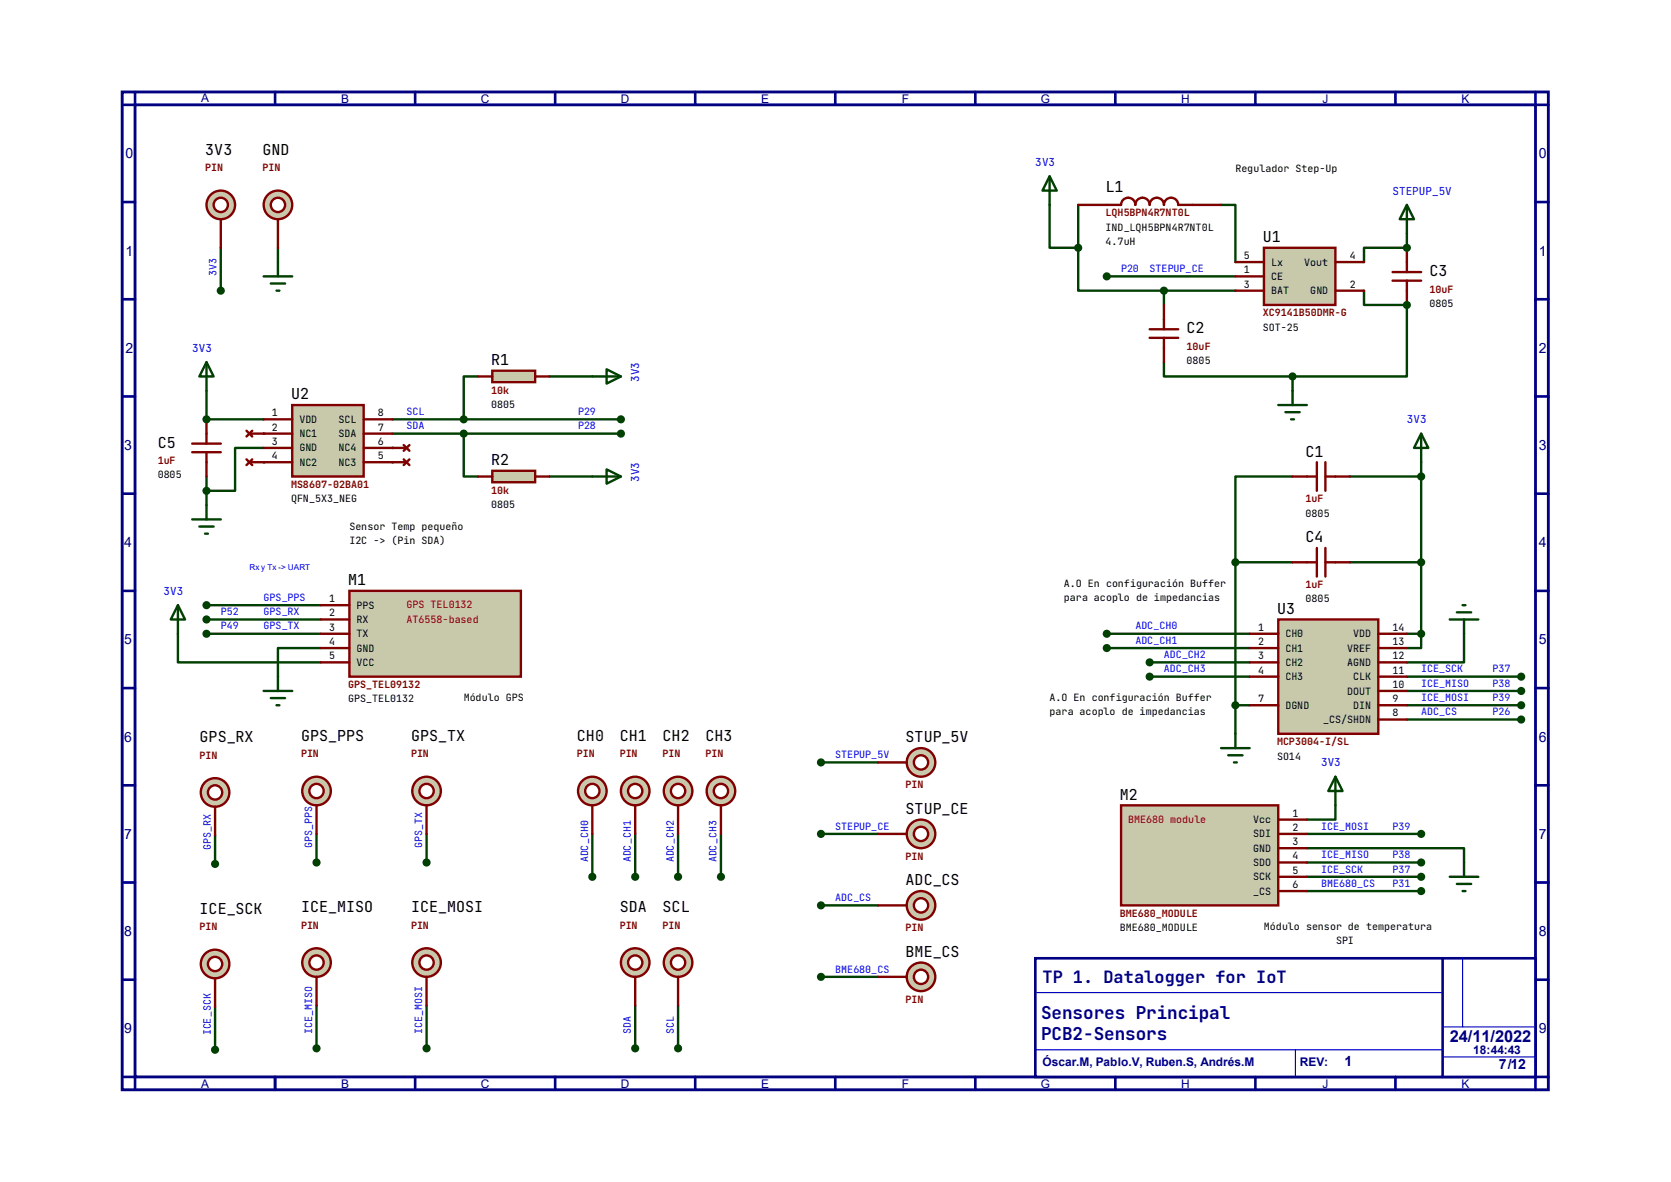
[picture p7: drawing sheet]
<svg xmlns="http://www.w3.org/2000/svg" width="297mm" height="210mm" viewBox="0 0 297 210" stroke-linecap="round" stroke-linejoin="round" font-family="sans-serif">
<path d="M21.7 16.3h253.5v177.3h-253.5zM24 18.6h248.9v172.7h-248.9z" fill="none" stroke="#000080" stroke-width=".51"/>
<path d="M24 16.3v2.3h-2.3M48.9 16.3v2.3" fill="none" stroke="#000080" stroke-width=".47"/>
<path d="M184 170.3h88.9v21h-88.9z" fill="#fff" stroke="#000080" stroke-width=".47"/>
<g fill="none" stroke="#000080" stroke-width=".47">
<path d="M73.8 16.3v2.3M98.7 16.3v2.3M123.6 16.3v2.3M148.5 16.3v2.3M173.4 16.3v2.3M198.2 16.3v2.3M223.1 16.3v2.3M248 16.3v2.3M272.9 16.3v2.3h2.3M21.7 35.9h2.3M272.9 35.9h2.3M21.7 53.2h2.3"/>
<path d="M272.9 53.2h2.3M21.7 70.4h2.3M272.9 70.4h2.3M21.7 87.7h2.3M272.9 87.7h2.3M21.7 105h2.3M272.9 105h2.3M21.7 122.3h2.3M21.7 139.5h2.3M272.9 122.3h2.3M272.9 139.5h2.3M21.7 156.8h2.3"/>
<path d="M272.9 156.8h2.3M21.7 174.1h2.3M256.4 170.3v21M272.9 174.1h2.3M21.7 191.3h2.3v2.3M48.9 191.3v2.3M73.8 191.3v2.3M98.7 191.3v2.3M123.6 191.3v2.3M148.5 191.3v2.3M173.4 191.3v2.3M198.2 191.3v2.3"/>
<path d="M223.1 191.3v2.3M248 191.3v2.3M275.2 191.3h-2.3v2.3"/>
</g>
<path d="M184.3 176.4h71.9M260 170.3v12.2M184 186.5h72.4M230.3 186.5v4.8M256.4 182.5h16.3M256.4 187.8h16.5" fill="none" stroke="#0000c0" stroke-width=".21"/>
<path d="M217 36.4h2.6v10.2M219.6 51.6h-12.7v2.6M250.1 44h-7.7v2.6M31.6 112.6v5.1h25.4M57 115.1h-7.6v5.1" fill="none" stroke="#004000" stroke-width=".42"/>
<circle cx="250.1" cy="44" r=".21" fill="#004000"/>
<path d="M186.6 36.4v7.6h5M191.6 36.4v7.6M191.6 44v7.6h15.3M242.4 51.6v2.6h7.7M250.1 41.5v2.5" fill="none" stroke="#004000" stroke-width=".42"/>
<circle cx="250.1" cy="54.2" r=".21" fill="#004000"/>
<path d="M219.6 99.9h10.1M219.6 99.9v30.5M229.7 84.7h-10.1v15.2M239.9 84.7h12.7M239.9 99.9h12.7M252.6 82.1v30.5M250.1 112.6h2.5M252.6 112.6v2.5h-2.5M260.2 112.6v5.1h-10.1M219.6 125.3h2.5M232.3 150.7h27.9v2.5M237.4 143.1v2.5h-5.1" fill="none" stroke="#004000" stroke-width=".42"/>
<g fill="#004000">
<circle cx="46.9" cy="77" r=".21"/>
<circle cx="46.9" cy="82.1" r=".21"/>
<circle cx="69.7" cy="82.1" r=".21"/>
<circle cx="69.7" cy="79.6" r=".21"/>
</g>
<g fill="none" stroke="#004000" stroke-width=".42">
<path d="M196.7 49.1h22.9M36.7 69.4v5.1M196.7 115.1h25.4M38.2 148.4v5.1M56.3 148.2v5M75.8 148.2v5M105.3 148.2v7.6M112.9 148.2v7.6M145.9 148.2h10.2M38.2 178.9v7.6M56.3 178.6v7.7M75.8 178.6v7.7"/>
<path d="M112.9 178.6v7.7"/>
</g>
<circle cx="36.7" cy="74.5" r=".21" fill="#004000"/>
<g fill="none" stroke="#004000" stroke-width=".42">
<path d="M39.2 44v7.6M49.4 44v2.6M250.1 54.2v12.7h-20.4M36.7 74.5h10.2M46.9 79.6h-5.1v7.6h-5.1M69.7 74.5h40.7M69.7 77h40.7M82.4 77v7.7h2.6M85 66.9h-2.6v7.6M97.7 66.9h7.6M206.9 64.3v2.6h22.8M229.7 66.9v2.5"/>
<path d="M36.7 84.7v5M97.7 84.7h7.6M36.7 107.5h20.3M36.7 110.1h20.3M36.7 112.6h20.3M196.7 112.6h25.4M204.3 117.7h17.8M145.9 135.5h10.2M204.3 120.2h17.8M250.1 122.8h20.3M250.1 120.2h20.3M250.1 125.3h20.3"/>
<path d="M250.1 127.8h20.3M120.5 148.2v7.6M128.1 148.2v7.6M232.3 148.2h20.3M232.3 153.2h20.3M232.3 155.8h20.3M232.3 158.3h20.3M120.5 178.6v7.7M145.9 160.9h10.2M145.9 173.6h10.2"/>
</g>
<path d="M62.1 105h30.5v15.2h-30.5z" fill="#c8c8aa" stroke="#800000" stroke-width=".42"/>
<g fill="none" stroke="#800000" stroke-width=".42">
<path d="M191.6 36.4h7.7a1.27 1.27 0 0 1 1.2-1.3 1.27 1.27 0 0 1 1.3 1.3 1.27 1.27 0 0 1 1.3-1.3 1.27 1.27 0 0 1 1.2 1.3 1.27 1.27 0 0 1 1.3-1.3 1.27 1.27 0 0 1 1.3 1.3 1.27 1.27 0 0 1 1.3-1.3 1.27 1.27 0 0 1 1.2 1.3h7.6M204.3 58.5h5.1M206.9 54.2v4.3M247.5 49.9h5.1M247.5 48.3h5.1M250.1 44v4.3M250.1 49.9v4.3M204.3 60h5.1M206.9 60v4.3M57 117.7h5.1M57 115.1h5.1M57 112.6h5.1"/>
<path d="M57 110.1h5.1M57 107.5h5.1"/>
</g>
<g fill="none" stroke="#004000" stroke-width=".42">
<path d="M186.6 31.3l1.2 2.6h-2.5zM186.6 31.3v5.1M250.1 36.4l1.2 2.5h-2.5zM250.1 36.4v5.1M227.2 72h5.1M228.5 73.2h2.5M229.5 74.5h.5M229.7 69.4v2.6M31.6 107.5l1.3 2.6h-2.5zM31.6 107.5v5.1M46.9 122.8h5M48.1 124h2.6"/>
<path d="M49.1 125.3h.6M49.4 120.2v2.6M237.4 138l1.2 2.5h-2.5zM237.4 138v5.1M257.7 155.8h5.1M259 157.1h2.5M260 158.3h.5M260.2 153.2v2.6"/>
</g>
<path d="M224.7 44h12.7v10.2h-12.7z" fill="#c8c8aa" stroke="#800000" stroke-width=".42"/>
<path d="M219.6 49.1h5.1M219.6 51.6h5.1M219.6 46.6h5.1M237.4 51.6h5M237.4 46.6h5" fill="none" stroke="#800000" stroke-width=".42"/>
<g fill="#004000" stroke="#004000" stroke-width=".42">
<circle cx="206.9" cy="51.6" r=".51"/>
<circle cx="250.1" cy="44" r=".51"/>
<circle cx="191.6" cy="44" r=".51"/>
<circle cx="250.1" cy="54.2" r=".51"/>
</g>
<path d="M227.2 110.1h17.8v20.3h-17.8z" fill="#c8c8aa" stroke="#800000" stroke-width=".42"/>
<g fill="none" stroke="#800000" stroke-width=".42">
<path d="M229.7 84.7h4.4M229.7 99.9h4.4M234.1 82.1v5.1M234.1 97.4v5M235.6 82.1v5.1M235.6 97.4v5M235.6 84.7h4.3M235.6 99.9h4.3M222.1 112.6h5.1M222.1 115.1h5.1M222.1 117.7h5.1M245 112.6h5.1"/>
<path d="M245 115.1h5.1M245 117.7h5.1M222.1 120.2h5.1M222.1 125.3h5.1M245 120.2h5.1M245 125.3h5.1M245 127.8h5.1M245 122.8h5.1"/>
</g>
<path d="M252.6 77l1.3 2.6h-2.6zM252.6 77v5.1M257.7 110.1h5.1M259 108.8h2.5M260 107.5h.5M260.2 110.1v2.5M217 132.9h5.1M218.3 134.2h2.6M219.3 135.5h.5M219.6 130.4v2.5" fill="none" stroke="#004000" stroke-width=".42"/>
<g fill="#004000" stroke="#004000" stroke-width=".42">
<circle cx="252.6" cy="84.7" r=".51"/>
<circle cx="252.6" cy="112.6" r=".51"/>
<circle cx="252.6" cy="99.9" r=".51"/>
<circle cx="219.6" cy="99.9" r=".51"/>
<circle cx="219.6" cy="125.3" r=".51"/>
</g>
<path d="M199.3 143.1h27.9v17.8h-27.9z" fill="#c8c8aa" stroke="#800000" stroke-width=".42"/>
<path d="M43.8 76.5l1 1.1M44.3 77h2.6M44.8 76.5l-1 1.1M43.8 81.6l1 1M44.3 82.1h2.6M44.8 81.6l-1 1M227.2 145.6h5.1M227.2 148.2h5.1M227.2 150.7h5.1M227.2 153.2h5.1M227.2 155.8h5.1M227.2 158.3h5.1" fill="none" stroke="#800000" stroke-width=".42"/>
<path d="M51.9 72h12.7v12.7h-12.7z" fill="#c8c8aa" stroke="#800000" stroke-width=".42"/>
<path d="M46.9 74.5h5M46.9 77h5M46.9 79.6h5M64.6 74.5h5.1M64.6 77h5.1M64.6 79.6h7.7M71.8 79.1l1 1M72.8 79.1l-1 1M46.9 82.1h5M64.6 82.1h7.7M71.8 81.6l1 1M72.8 81.6l-1 1" fill="none" stroke="#800000" stroke-width=".42"/>
<circle cx="163.7" cy="160.9" r="2.54" fill="#c8c8aa" stroke="#800000" stroke-width=".42"/>
<circle cx="163.7" cy="160.9" r="1.27" fill="#fff" stroke="#800000" stroke-width=".42"/>
<path d="M156.1 160.9h5.1" fill="none" stroke="#800000" stroke-width=".42"/>
<circle cx="75.8" cy="171" r="2.54" fill="#c8c8aa" stroke="#800000" stroke-width=".42"/>
<circle cx="75.8" cy="171" r="1.27" fill="#fff" stroke="#800000" stroke-width=".42"/>
<path d="M75.8 173.6v5" fill="none" stroke="#800000" stroke-width=".42"/>
<circle cx="56.3" cy="171" r="2.54" fill="#c8c8aa" stroke="#800000" stroke-width=".42"/>
<circle cx="56.3" cy="171" r="1.27" fill="#fff" stroke="#800000" stroke-width=".42"/>
<path d="M56.3 173.6v5" fill="none" stroke="#800000" stroke-width=".42"/>
<circle cx="38.2" cy="171.3" r="2.54" fill="#c8c8aa" stroke="#800000" stroke-width=".42"/>
<circle cx="38.2" cy="171.3" r="1.27" fill="#fff" stroke="#800000" stroke-width=".42"/>
<path d="M38.2 173.8v5.1" fill="none" stroke="#800000" stroke-width=".42"/>
<g fill="#004000" stroke="#004000" stroke-width=".42">
<circle cx="38.2" cy="186.5" r=".51"/>
<circle cx="56.3" cy="186.3" r=".51"/>
<circle cx="75.8" cy="186.3" r=".51"/>
<circle cx="196.7" cy="115.1" r=".51"/>
</g>
<path d="M36.7 64.3l1.3 2.6h-2.6zM36.7 64.3v5.1M34.2 92.3h5M35.4 93.6h2.6M36.4 94.8h.6M36.7 89.7v2.6" fill="none" stroke="#004000" stroke-width=".42"/>
<circle cx="105.3" cy="140.5" r="2.54" fill="#c8c8aa" stroke="#800000" stroke-width=".42"/>
<circle cx="105.3" cy="140.5" r="1.27" fill="#fff" stroke="#800000" stroke-width=".42"/>
<path d="M105.3 143.1v5.1" fill="none" stroke="#800000" stroke-width=".42"/>
<circle cx="105.3" cy="155.8" r=".51" fill="#004000" stroke="#004000" stroke-width=".42"/>
<circle cx="112.9" cy="140.5" r="2.54" fill="#c8c8aa" stroke="#800000" stroke-width=".42"/>
<circle cx="112.9" cy="140.5" r="1.27" fill="#fff" stroke="#800000" stroke-width=".42"/>
<path d="M112.9 143.1v5.1" fill="none" stroke="#800000" stroke-width=".42"/>
<g fill="#004000" stroke="#004000" stroke-width=".42">
<circle cx="112.9" cy="155.8" r=".51"/>
<circle cx="196.7" cy="49.1" r=".51"/>
</g>
<circle cx="163.7" cy="148.2" r="2.54" fill="#c8c8aa" stroke="#800000" stroke-width=".42"/>
<circle cx="163.7" cy="148.2" r="1.27" fill="#fff" stroke="#800000" stroke-width=".42"/>
<path d="M156.1 148.2h5.1" fill="none" stroke="#800000" stroke-width=".42"/>
<circle cx="145.9" cy="148.2" r=".51" fill="#004000" stroke="#004000" stroke-width=".42"/>
<circle cx="163.7" cy="173.6" r="2.54" fill="#c8c8aa" stroke="#800000" stroke-width=".42"/>
<circle cx="163.7" cy="173.6" r="1.27" fill="#fff" stroke="#800000" stroke-width=".42"/>
<path d="M156.1 173.6h5.1" fill="none" stroke="#800000" stroke-width=".42"/>
<circle cx="112.9" cy="171" r="2.54" fill="#c8c8aa" stroke="#800000" stroke-width=".42"/>
<circle cx="112.9" cy="171" r="1.27" fill="#fff" stroke="#800000" stroke-width=".42"/>
<path d="M112.9 173.6v5" fill="none" stroke="#800000" stroke-width=".42"/>
<circle cx="112.9" cy="186.3" r=".51" fill="#004000" stroke="#004000" stroke-width=".42"/>
<circle cx="56.3" cy="140.5" r="2.54" fill="#c8c8aa" stroke="#800000" stroke-width=".42"/>
<circle cx="56.3" cy="140.5" r="1.27" fill="#fff" stroke="#800000" stroke-width=".42"/>
<path d="M56.3 143.1v5.1" fill="none" stroke="#800000" stroke-width=".42"/>
<circle cx="56.3" cy="153.2" r=".51" fill="#004000" stroke="#004000" stroke-width=".42"/>
<circle cx="75.8" cy="140.5" r="2.54" fill="#c8c8aa" stroke="#800000" stroke-width=".42"/>
<circle cx="75.8" cy="140.5" r="1.27" fill="#fff" stroke="#800000" stroke-width=".42"/>
<path d="M75.8 143.1v5.1" fill="none" stroke="#800000" stroke-width=".42"/>
<circle cx="75.8" cy="153.2" r=".51" fill="#004000" stroke="#004000" stroke-width=".42"/>
<circle cx="38.2" cy="140.8" r="2.54" fill="#c8c8aa" stroke="#800000" stroke-width=".42"/>
<circle cx="38.2" cy="140.8" r="1.27" fill="#fff" stroke="#800000" stroke-width=".42"/>
<path d="M34.2 78.8h5M36.7 74.5v4.3M34.2 80.3h5M36.7 80.3v4.4M38.2 143.3v5.1" fill="none" stroke="#800000" stroke-width=".42"/>
<g fill="#004000" stroke="#004000" stroke-width=".42">
<circle cx="38.2" cy="153.5" r=".51"/>
<circle cx="36.7" cy="74.5" r=".51"/>
<circle cx="36.7" cy="87.2" r=".51"/>
</g>
<path d="M87.5 65.9h7.6v2h-7.6z" fill="#c8c8aa" stroke="#800000" stroke-width=".42"/>
<path d="M85 66.9h2.5M95.1 66.9h2.6" fill="none" stroke="#800000" stroke-width=".42"/>
<path d="M87.5 83.7h7.6v2h-7.6z" fill="#c8c8aa" stroke="#800000" stroke-width=".42"/>
<path d="M85 84.7h2.5M95.1 84.7h2.6" fill="none" stroke="#800000" stroke-width=".42"/>
<path d="M105.3 66.9h5.1M107.8 65.6l2.6 1.3-2.6 1.3zM105.3 84.7h5.1M107.8 83.4l2.6 1.3-2.6 1.2z" fill="none" stroke="#004000" stroke-width=".42"/>
<g fill="#004000" stroke="#004000" stroke-width=".42">
<circle cx="82.4" cy="74.5" r=".51"/>
<circle cx="110.4" cy="74.5" r=".51"/>
<circle cx="82.4" cy="77" r=".51"/>
<circle cx="110.4" cy="77" r=".51"/>
<circle cx="229.7" cy="66.9" r=".51"/>
<circle cx="36.7" cy="107.5" r=".51"/>
<circle cx="36.7" cy="110.1" r=".51"/>
<circle cx="36.7" cy="112.6" r=".51"/>
<circle cx="270.4" cy="122.8" r=".51"/>
<circle cx="270.4" cy="120.2" r=".51"/>
<circle cx="270.4" cy="125.3" r=".51"/>
<circle cx="270.4" cy="127.8" r=".51"/>
<circle cx="252.6" cy="148.2" r=".51"/>
<circle cx="252.6" cy="153.2" r=".51"/>
<circle cx="252.6" cy="155.8" r=".51"/>
<circle cx="252.6" cy="158.3" r=".51"/>
<circle cx="145.9" cy="160.9" r=".51"/>
<circle cx="145.9" cy="173.6" r=".51"/>
<circle cx="196.7" cy="112.6" r=".51"/>
</g>
<circle cx="120.5" cy="140.5" r="2.54" fill="#c8c8aa" stroke="#800000" stroke-width=".42"/>
<circle cx="120.5" cy="140.5" r="1.27" fill="#fff" stroke="#800000" stroke-width=".42"/>
<path d="M120.5 143.1v5.1" fill="none" stroke="#800000" stroke-width=".42"/>
<g fill="#004000" stroke="#004000" stroke-width=".42">
<circle cx="120.5" cy="155.8" r=".51"/>
<circle cx="204.3" cy="117.7" r=".51"/>
<circle cx="204.3" cy="120.2" r=".51"/>
</g>
<circle cx="128.1" cy="140.5" r="2.54" fill="#c8c8aa" stroke="#800000" stroke-width=".42"/>
<circle cx="128.1" cy="140.5" r="1.27" fill="#fff" stroke="#800000" stroke-width=".42"/>
<path d="M128.1 143.1v5.1" fill="none" stroke="#800000" stroke-width=".42"/>
<circle cx="128.1" cy="155.8" r=".51" fill="#004000" stroke="#004000" stroke-width=".42"/>
<circle cx="39.2" cy="36.4" r="2.54" fill="#c8c8aa" stroke="#800000" stroke-width=".42"/>
<circle cx="39.2" cy="36.4" r="1.27" fill="#fff" stroke="#800000" stroke-width=".42"/>
<path d="M39.2 38.9v5.1" fill="none" stroke="#800000" stroke-width=".42"/>
<circle cx="39.2" cy="51.6" r=".51" fill="#004000" stroke="#004000" stroke-width=".42"/>
<circle cx="49.4" cy="36.4" r="2.54" fill="#c8c8aa" stroke="#800000" stroke-width=".42"/>
<circle cx="49.4" cy="36.4" r="1.27" fill="#fff" stroke="#800000" stroke-width=".42"/>
<path d="M49.4 38.9v5.1" fill="none" stroke="#800000" stroke-width=".42"/>
<path d="M46.9 49.1h5M48.1 50.4h2.6M49.1 51.6h.6M49.4 46.6v2.5" fill="none" stroke="#004000" stroke-width=".42"/>
<circle cx="120.5" cy="171" r="2.54" fill="#c8c8aa" stroke="#800000" stroke-width=".42"/>
<circle cx="120.5" cy="171" r="1.27" fill="#fff" stroke="#800000" stroke-width=".42"/>
<path d="M120.5 173.6v5" fill="none" stroke="#800000" stroke-width=".42"/>
<circle cx="120.5" cy="186.3" r=".51" fill="#004000" stroke="#004000" stroke-width=".42"/>
<circle cx="163.7" cy="135.5" r="2.54" fill="#c8c8aa" stroke="#800000" stroke-width=".42"/>
<circle cx="163.7" cy="135.5" r="1.27" fill="#fff" stroke="#800000" stroke-width=".42"/>
<path d="M156.1 135.5h5.1" fill="none" stroke="#800000" stroke-width=".42"/>
<circle cx="145.9" cy="135.5" r=".51" fill="#004000" stroke="#004000" stroke-width=".42"/>
<g font-size="3.1" fill="#000080">
<text x="185" y="184.8">PCB2-Sensors</text>
<text x="185" y="181">Sensores Principal</text>
</g>
<text font-size="3" fill="#000080" x="185.3" y="174.7">TP 1. Datalogger for IoT</text>
<text font-size="2.9" fill="#000080" x="257.7" y="185.2">24/11/2022</text>
<g font-size="2.7">
<text x="36.5" y="27.5">3V3</text>
<text x="46.7" y="27.5">GND</text>
<text x="196.5" y="34.1">L1</text>
<text x="224.5" y="43">U1</text>
<text x="254.1" y="49.1">C3</text>
<text x="210.9" y="59.2">C2</text>
<text x="87.3" y="64.9">R1</text>
<text x="51.7" y="71">U2</text>
<text x="28" y="79.5">C5</text>
<text x="87.3" y="82.6">R2</text>
<text x="232.1" y="81.1">C1</text>
<text x="232.1" y="96.4">C4</text>
<text x="61.9" y="104">M1</text>
<text x="227" y="109.1">U3</text>
<text x="35.5" y="131.9">GPS_RX</text>
<text x="53.5" y="131.6">GPS_PPS</text>
<text x="73.1" y="131.6">GPS_TX</text>
<text x="102.5" y="131.6">CH0</text>
<text x="110.2" y="131.6">CH1</text>
<text x="117.8" y="131.6">CH2</text>
<text x="125.4" y="131.6">CH3</text>
<text x="161" y="131.9">STUP_5V</text>
<text x="199.1" y="142.1">M2</text>
<text x="161" y="144.6">STUP_CE</text>
<text x="161" y="157.3">ADC_CS</text>
<text x="35.5" y="162.3">ICE_SCK</text>
<text x="53.5" y="162.1">ICE_MISO</text>
<text x="73.1" y="162.1">ICE_MOSI</text>
<text x="110.2" y="162.1">SDA</text>
<text x="117.8" y="162.1">SCL</text>
<text x="161" y="170">BME_CS</text>
</g>
<g font-size="2.5" fill="#000080">
<text x="22.3" y="28.2">0</text>
<text x="273.5" y="28.2">0</text>
<text x="22.3" y="45.4">1</text>
<text x="273.5" y="45.4">1</text>
<text x="22.3" y="62.7">2</text>
<text x="273.5" y="62.7">2</text>
<text x="22.1" y="80">3</text>
<text x="273.5" y="80">3</text>
<text x="22.1" y="97.2">4</text>
<text x="273.5" y="97.2">4</text>
<text x="22.1" y="114.5">5</text>
<text x="273.5" y="114.5">5</text>
<text x="22.1" y="131.8">6</text>
<text x="273.5" y="131.8">6</text>
<text x="22.1" y="149.1">7</text>
<text x="273.5" y="149.1">7</text>
<text x="22.1" y="166.3">8</text>
<text x="273.5" y="166.3">8</text>
<text x="22.1" y="183.6">9</text>
<text x="273.5" y="183.6">9</text>
<text x="239" y="189.5">1</text>
<text x="266.4" y="190">7/12</text>
</g>
<g font-size="2.1" fill="#000080">
<text x="35.7" y="18.1">A</text>
<text x="60.6" y="18.4">B</text>
<text x="85.5" y="18.4">C</text>
<text x="110.4" y="18.4">D</text>
<text x="135.3" y="18.4">E</text>
<text x="160.3" y="18.4">F</text>
<text x="185" y="18.4">G</text>
<text x="209.9" y="18.4">H</text>
<text x="235.1" y="18.4">J</text>
<text x="259.7" y="18.4">K</text>
<text x="185.3" y="189.5">Óscar.M, Pablo.V, Ruben.S, Andrés.M</text>
<text x="231.1" y="189.4">REV:</text>
<text x="261.9" y="187.3">18:44:43</text>
<text x="35.7" y="193.4">A</text>
<text x="60.6" y="193.4">B</text>
<text x="85.5" y="193.4">C</text>
<text x="110.4" y="193.4">D</text>
<text x="135.3" y="193.4">E</text>
<text x="160.3" y="193.4">F</text>
<text x="185" y="193.4">G</text>
<text x="209.9" y="193.4">H</text>
<text x="235.1" y="193.4">J</text>
<text x="259.7" y="193.4">K</text>
</g>
<g font-size="1.9" fill="#00f">
<text x="184" y="29.5">3V3</text>
<text x="247.5" y="34.6">STEPUP_5V</text>
<text x="34.2" y="62.5">3V3</text>
<text x="113.6" y="67.9" transform="rotate(-90 113.6 67.9)">3V3</text>
<text x="250.1" y="75.2">3V3</text>
<text x="113.6" y="85.6" transform="rotate(-90 113.6 85.6)">3V3</text>
<text x="29.1" y="105.7">3V3</text>
<text x="234.8" y="136.2">3V3</text>
</g>
<g font-size="1.8" fill="#800000">
<text x="36.5" y="30.4">PIN</text>
<text x="46.7" y="30.4">PIN</text>
<text x="196.5" y="38.4">LQH5BPN4R7NT0L</text>
<text x="254.1" y="52">10uF</text>
<text x="224.5" y="56.2">XC9141B50DMR-G</text>
<text x="210.9" y="62.1">10uF</text>
<text x="87.3" y="69.9">10k</text>
<text x="28" y="82.5">1uF</text>
<text x="51.7" y="86.7">MS8607-02BA01</text>
<text x="87.3" y="87.7">10k</text>
<text x="232.1" y="89.2">1uF</text>
<text x="232.1" y="104.5">1uF</text>
<text x="72.3" y="108.1">GPS TEL0132</text>
<text x="72.3" y="110.6">AT6558-based</text>
<text x="61.9" y="122.3">GPS_TEL09132</text>
<text x="35.5" y="134.8">PIN</text>
<text x="53.5" y="134.5">PIN</text>
<text x="73.1" y="134.5">PIN</text>
<text x="102.5" y="134.5">PIN</text>
<text x="110.2" y="134.5">PIN</text>
<text x="117.8" y="134.5">PIN</text>
<text x="125.4" y="134.5">PIN</text>
<text x="227" y="132.4">MCP3004-I/SL</text>
<text x="161" y="140">PIN</text>
<text x="200.5" y="146.2">BME680 module</text>
<text x="161" y="152.7">PIN</text>
<text x="35.5" y="165.3">PIN</text>
<text x="53.5" y="165">PIN</text>
<text x="73.1" y="165">PIN</text>
<text x="110.2" y="165">PIN</text>
<text x="117.8" y="165">PIN</text>
<text x="161" y="165.4">PIN</text>
<text x="199.1" y="162.9">BME680_MODULE</text>
<text x="161" y="178.1">PIN</text>
</g>
<g font-size="1.8">
<text x="219.6" y="30.6">Regulador Step-Up</text>
<text x="196.5" y="41">IND_LQH5BPN4R7NT0L</text>
<text x="196.5" y="43.5">4.7uH</text>
<text x="221.1" y="46">5</text>
<text x="225.9" y="47.2">Lx</text>
<text x="231.8" y="47.2">Vout</text>
<text x="239.9" y="46">4</text>
<text x="221.1" y="48.6">1</text>
<text x="221.1" y="51.1">3</text>
<text x="225.9" y="49.7">CE</text>
<text x="225.9" y="52.3">BAT</text>
<text x="232.9" y="52.3">GND</text>
<text x="239.9" y="51.1">2</text>
<text x="224.5" y="58.8">SOT-25</text>
<text x="254.1" y="54.5">0805</text>
<text x="210.9" y="64.7">0805</text>
<text x="48.3" y="74">1</text>
<text x="48.3" y="76.5">2</text>
<text x="53.2" y="75.1">VDD</text>
<text x="53.2" y="77.7">NC1</text>
<text x="60.2" y="77.7">SDA</text>
<text x="60.2" y="75.1">SCL</text>
<text x="67.2" y="76.5">7</text>
<text x="67.2" y="74">8</text>
<text x="87.3" y="72.5">0805</text>
<text x="48.3" y="79">3</text>
<text x="48.3" y="81.6">4</text>
<text x="53.2" y="80.2">GND</text>
<text x="53.2" y="82.8">NC2</text>
<text x="60.2" y="82.8">NC3</text>
<text x="60.2" y="80.2">NC4</text>
<text x="67.2" y="81.6">5</text>
<text x="67.2" y="79">6</text>
<text x="28" y="85">0805</text>
<text x="51.7" y="89.2">QFN_5X3_NEG</text>
<text x="62.1" y="94.1">Sensor Temp pequeño</text>
<text x="87.3" y="90.3">0805</text>
<text x="232.1" y="91.8">0805</text>
<text x="62.1" y="96.6">I2C -&gt; (Pin SDA)</text>
<text x="58.5" y="107">1</text>
<text x="189.1" y="104.3">A.O En configuración Buffer</text>
<text x="189.1" y="106.8">para acoplo de impedancias</text>
<text x="232.1" y="107">0805</text>
<text x="58.5" y="112.1">3</text>
<text x="58.5" y="109.5">2</text>
<text x="63.4" y="113.2">TX</text>
<text x="63.4" y="110.7">RX</text>
<text x="63.4" y="108.2">PPS</text>
<text x="223.6" y="112.1">1</text>
<text x="228.5" y="113.2">CH0</text>
<text x="240.5" y="113.2">VDD</text>
<text x="247.5" y="112.1">14</text>
<text x="58.5" y="117.1">5</text>
<text x="58.5" y="114.6">4</text>
<text x="63.4" y="118.3">VCC</text>
<text x="63.4" y="115.8">GND</text>
<text x="223.6" y="114.6">2</text>
<text x="223.6" y="117.1">3</text>
<text x="223.6" y="119.7">4</text>
<text x="228.5" y="115.8">CH1</text>
<text x="228.5" y="118.3">CH2</text>
<text x="239.4" y="115.8">VREF</text>
<text x="239.4" y="118.3">AGND</text>
<text x="247.5" y="119.7">11</text>
<text x="247.5" y="114.6">13</text>
<text x="247.5" y="117.1">12</text>
<text x="61.9" y="124.8">GPS_TEL0132</text>
<text x="82.4" y="124.6">Módulo GPS</text>
<text x="186.6" y="124.6">A.O En configuración Buffer</text>
<text x="223.6" y="124.8">7</text>
<text x="228.5" y="120.9">CH3</text>
<text x="228.5" y="125.9">DGND</text>
<text x="239.4" y="123.4">DOUT</text>
<text x="240.5" y="120.9">CLK</text>
<text x="240.5" y="125.9">DIN</text>
<text x="247.5" y="124.8">9</text>
<text x="247.5" y="122.2">10</text>
<text x="186.6" y="127.1">para acoplo de impedancias</text>
<text x="235.2" y="128.5">_CS/SHDN</text>
<text x="247.5" y="127.3">8</text>
<text x="227" y="135">SO14</text>
<text x="222.7" y="146.3">Vcc</text>
<text x="222.7" y="148.8">SDI</text>
<text x="229.7" y="145.1">1</text>
<text x="229.7" y="147.6">2</text>
<text x="222.7" y="151.3">GND</text>
<text x="222.7" y="153.9">SDO</text>
<text x="229.7" y="150.2">3</text>
<text x="229.7" y="152.7">4</text>
<text x="229.7" y="155.2">5</text>
<text x="222.7" y="156.4">SCK</text>
<text x="222.7" y="159">_CS</text>
<text x="229.7" y="157.8">6</text>
<text x="199.1" y="165.4">BME680_MODULE</text>
<text x="224.7" y="165.2">Módulo sensor de temperatura</text>
<text x="237.5" y="167.8">SPI</text>
</g>
<g font-size="1.8" fill="#00f">
<text x="38.5" y="49.1" transform="rotate(-90 38.5 49.1)">3V3</text>
<text x="199.3" y="48.3">P20</text>
<text x="204.3" y="48.3">STEPUP_CE</text>
<text x="72.3" y="73.7">SCL</text>
<text x="72.3" y="76.3">SDA</text>
<text x="102.7" y="73.7">P29</text>
<text x="102.7" y="76.3">P28</text>
<text x="46.9" y="106.8">GPS_PPS</text>
<text x="39.2" y="109.3">P52</text>
<text x="39.2" y="111.8">P49</text>
<text x="46.9" y="109.3">GPS_RX</text>
<text x="46.9" y="111.8">GPS_TX</text>
<text x="201.8" y="111.8">ADC_CH0</text>
<text x="201.8" y="114.4">ADC_CH1</text>
<text x="206.9" y="116.9">ADC_CH2</text>
<text x="206.9" y="119.5">ADC_CH3</text>
<text x="252.6" y="119.5">ICE_SCK</text>
<text x="265.3" y="119.5">P37</text>
<text x="252.6" y="122">ICE_MISO</text>
<text x="252.6" y="124.5">ICE_MOSI</text>
<text x="265.3" y="122">P38</text>
<text x="265.3" y="124.5">P39</text>
<text x="252.6" y="127.1">ADC_CS</text>
<text x="265.3" y="127.1">P26</text>
<text x="148.5" y="134.7">STEPUP_5V</text>
<text x="148.5" y="147.4">STEPUP_CE</text>
<text x="234.8" y="147.4">ICE_MOSI</text>
<text x="247.5" y="147.4">P39</text>
<text x="37.5" y="151" transform="rotate(-90 37.5 151)">GPS_RX</text>
<text x="55.5" y="150.7" transform="rotate(-90 55.5 150.7)">GPS_PPS</text>
<text x="75.1" y="150.7" transform="rotate(-90 75.1 150.7)">GPS_TX</text>
<text x="104.5" y="153.2" transform="rotate(-90 104.5 153.2)">ADC_CH0</text>
<text x="112.1" y="153.2" transform="rotate(-90 112.1 153.2)">ADC_CH1</text>
<text x="119.8" y="153.2" transform="rotate(-90 119.8 153.2)">ADC_CH2</text>
<text x="127.4" y="153.2" transform="rotate(-90 127.4 153.2)">ADC_CH3</text>
<text x="234.8" y="152.5">ICE_MISO</text>
<text x="234.8" y="155">ICE_SCK</text>
<text x="247.5" y="152.5">P38</text>
<text x="247.5" y="155">P37</text>
<text x="148.5" y="160.1">ADC_CS</text>
<text x="234.8" y="157.6">BME680_CS</text>
<text x="247.5" y="157.6">P31</text>
<text x="148.5" y="172.8">BME680_CS</text>
<text x="37.5" y="184" transform="rotate(-90 37.5 184)">ICE_SCK</text>
<text x="55.5" y="183.7" transform="rotate(-90 55.5 183.7)">ICE_MISO</text>
<text x="75.1" y="183.7" transform="rotate(-90 75.1 183.7)">ICE_MOSI</text>
<text x="112.1" y="183.7" transform="rotate(-90 112.1 183.7)">SDA</text>
<text x="119.8" y="183.7" transform="rotate(-90 119.8 183.7)">SCL</text>
</g>
<text font-size="1.4" fill="#00f" x="44.3" y="101.3">Rx y Tx -&gt; UART</text>
</svg>
